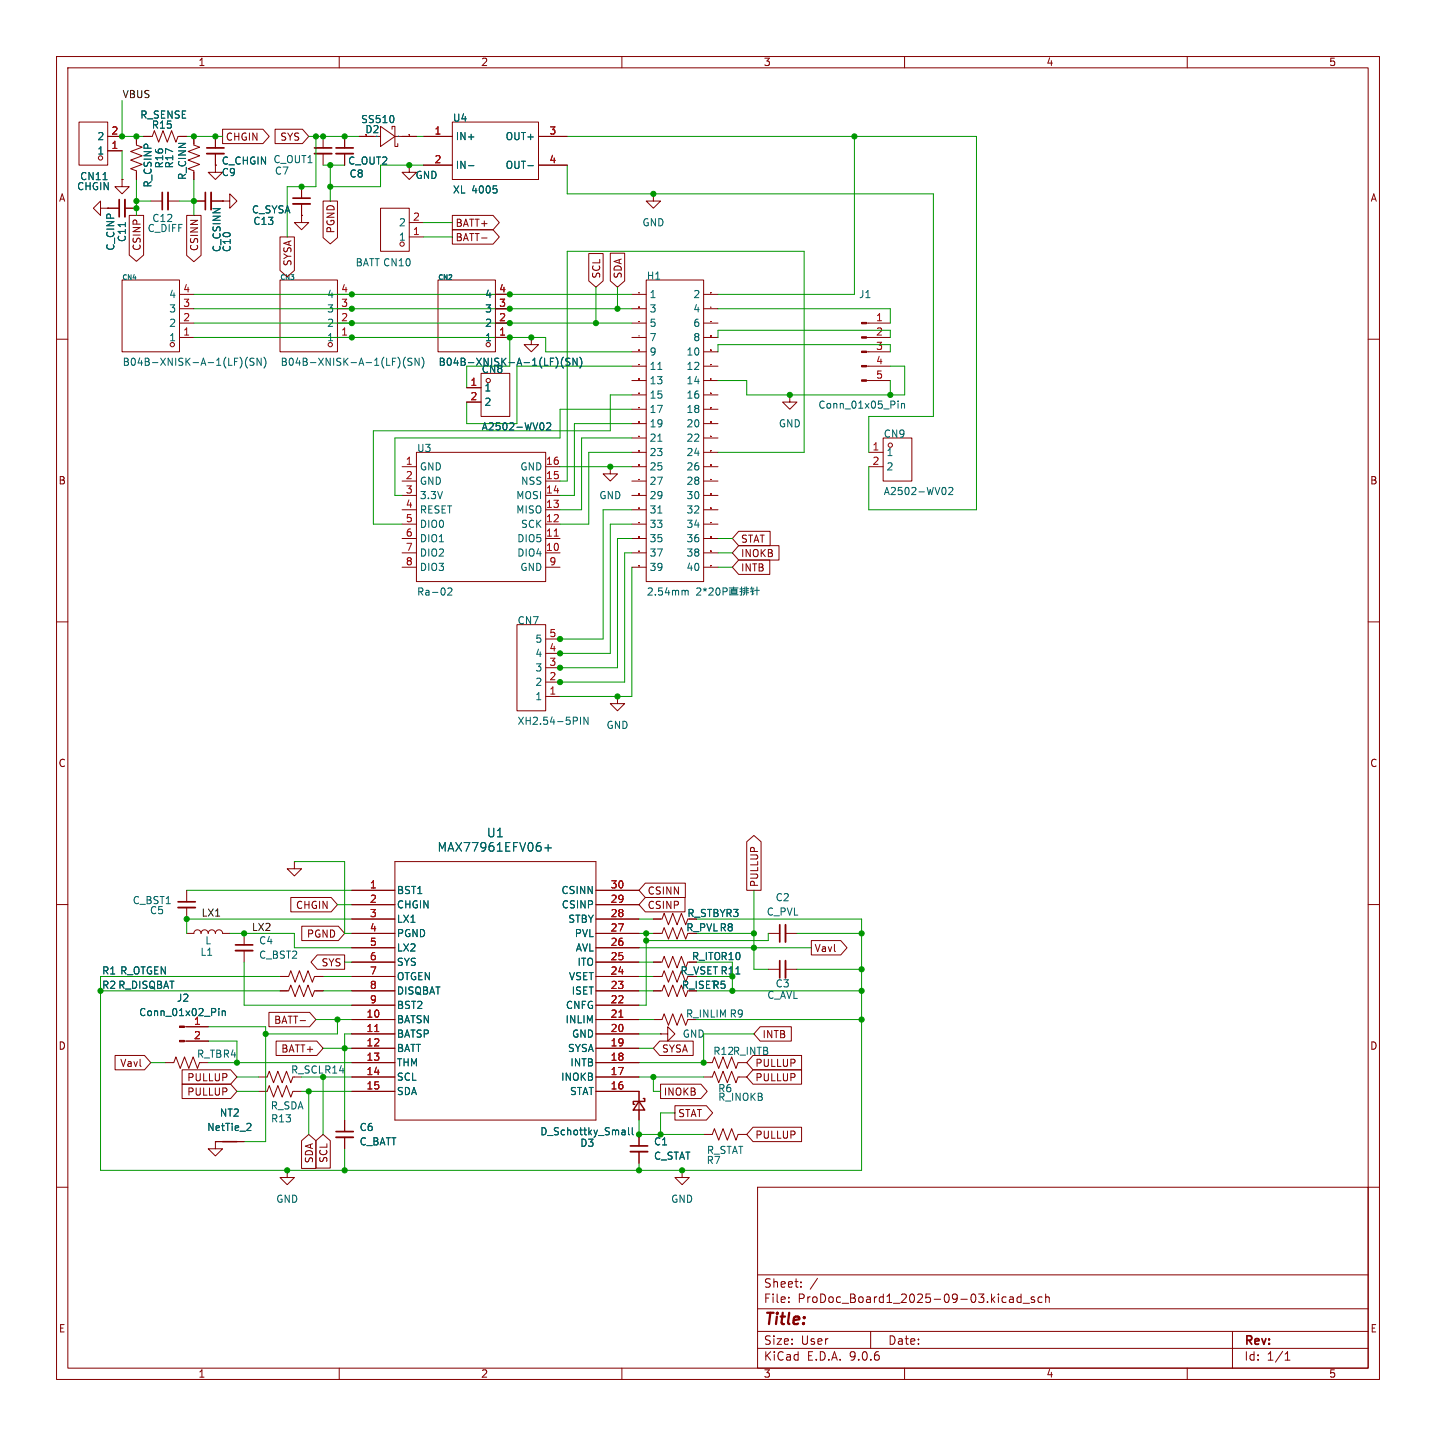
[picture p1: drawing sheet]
<svg xmlns="http://www.w3.org/2000/svg" width="254mm" height="254mm" viewBox="0 0 254 254" stroke-linecap="round" stroke-linejoin="round" font-family="sans-serif">
<g fill="none" stroke="#840000" stroke-width=".18">
<path d="M10 10h234v234h-234zM12 12h230v230h-230zM60 10v2M110 10v2M160 10v2M210 10v2M14 21.6h5v7.6h-5zM17.8 36.8v-1.2l-1.3 1.2 1.3 1.3v-1.3h1.2M19 36.8h.1M19 36.8h2.1M19 24.1h2.6M19 26.7h2.6"/>
<path d="M21.6 31.8v1.2h1.3l-1.3 1.3-1.3-1.3h1.3M21.6 31.8h.1M22.1 36.8h2M22.9 38.1h2.5v7l-1.3 1.1-1.2-1.1zM24.1 24.1v1.6l1 .3-2 .8 2 .8-2 .7 2 .8-2 .7 1 .4v1.6M25.4 24.1h1.5l.4-1 .8 2 .7-2 .8 2 .8-2 .7 2 .4-1h1.5M26.7 35.6h2M29.7 35.6h2M33 38.1h2.6v7.1l-1.3 1.1-1.3-1.1zM34.3 24.1v1.6l1 .3-2 .8 2 .8-2 .7 2 .8-2 .7 1 .4v1.6M34.3 35.6h2M37.3 35.6h2.1"/>
<path d="M38.1 29.2v1.3h1.3l-1.3 1.3-1.3-1.3h1.3M38.1 29.2h.1M38.1 24.1v2.1M38.1 27.2v2M39.4 35.6h1.2v-1.3l1.3 1.3-1.3 1.2v-1.2M39.4 35.6h.1M39.4 22.9h7.1l1.1 1.2-1.1 1.3h-7.1zM48.7 22.9h4.8l1.1 1.2-1.1 1.3h-4.8zM53.3 38.1v1.3h1.3l-1.3 1.2-1.2-1.2h1.2M53.3 38.1h.1M53.3 33v2.1M53.3 36.1v2"/>
<path d="M57.1 35.6h2.6v6.4l-1.3 1.1-1.3-1.1zM57.1 24.1v2.1M57.1 27.2v2M61 24.1v2.1M61 27.2v2M63.5 24.1h2.5M67.3 36.8h5.1v7.7h-5.1zM67.3 22.4l2.5 1.7-2.5 1.8zM69.3 22.9v-.5h.5v3.5h.6v-.5M69.8 24.1h3.9M72.4 29.2v1.3h1.3l-1.3 1.3-1.3-1.3h1.3M72.4 29.2h.1"/>
<path d="M72.4 39.4h2.5M74.9 24.1h5.1M74.9 29.2h5.1M80 21.6h15.2v10.2h-15.2zM80 38.1h7.2l1.1 1.3-1.1 1.2h-7.2zM95.2 24.1h5.1M95.2 29.2h5.1M115.6 34.3v1.3h1.2l-1.2 1.2-1.3-1.2h1.3M115.6 34.3h.1M21.6 49.5h10.1v12.7h-10.1zM31.7 59.7h2.6M31.7 57.2h2.6"/>
<path d="M31.7 54.6h2.6M31.7 52.1h2.6M49.5 41.9h2.6v5.9l-1.3 1.2-1.3-1.2zM49.5 49.5h10.2v12.7h-10.2zM59.7 59.7h2.5M59.7 57.2h2.5M59.7 54.6h2.5M59.7 52.1h2.5M72.4 41.9h2.5M77.5 49.5h10.1v12.7h-10.1zM80 40.6h7.2l1.1 1.3-1.1 1.3h-7.2zM85.2 42.1h1"/>
<path d="M87.6 59.7h2.6M87.6 57.2h2.6M87.6 54.6h2.6M87.6 52.1h2.6M94 59.7v1.3h1.2l-1.2 1.2-1.3-1.2h1.3M94 59.7h.1M104.1 44.8h2.6v4.9l-1.3 1.1-1.3-1.1zM107.9 44.8h2.6v4.9l-1.3 1.1-1.3-1.1zM111.8 59.7h2.5M111.8 57.2h2.5M111.8 54.6h2.5M111.8 52.1h2.5"/>
<path d="M114.3 49.5h10.2v53.4h-10.2zM124.5 59.7h2.5M124.5 57.2h2.5M124.5 54.6h2.5M124.5 52.1h2.5M153.3 59.7h4.2M153.3 57.2h4.2M10 60h2M82.5 68.6h2.6M82.5 71.1h2.6M85.1 66h5.1v7.7h-5.1zM111.8 62.2h2.5"/>
<path d="M111.8 64.8h2.5M111.8 67.3h2.5M111.8 69.9h2.5M111.8 72.4h2.5M111.8 74.9h2.5M111.8 77.5h2.5M124.5 62.2h2.5M124.5 64.8h2.5M124.5 67.3h2.5M124.5 69.9h2.5M124.5 72.4h2.5M124.5 74.9h2.5"/>
<path d="M124.5 77.5h2.5M139.7 69.9v1.2h1.3l-1.3 1.3-1.3-1.3h1.3M139.7 69.9h.1M153.3 62.2h4.2M153.3 64.8h4.2M153.3 67.3h4.2M156.2 77.5h5.1v7.6h-5.1zM242 60h2M71.1 82.6h2.6M71.1 85.1h2.6M71.1 87.6h2.6M71.1 90.2h2.6"/>
<path d="M71.1 92.7h2.6M71.1 95.3h2.6M71.1 97.8h2.6M73.7 80h22.8v22.9h-22.8zM96.5 82.6h2.6M96.5 85.1h2.6M96.5 87.6h2.6M96.5 90.2h2.6M96.5 92.7h2.6M96.5 95.3h2.6M96.5 97.8h2.6M107.9 82.6v1.2h1.3l-1.3 1.3-1.2-1.3h1.2"/>
<path d="M107.9 82.6h.1M111.8 82.6h2.5M111.8 85.1h2.5M111.8 87.6h2.5M111.8 90.2h2.5M111.8 92.7h2.5M111.8 95.3h2.5M111.8 97.8h2.5M111.8 80h2.5M124.5 82.6h2.5M124.5 85.1h2.5M124.5 87.6h2.5"/>
<path d="M124.5 90.2h2.5M124.5 92.7h2.5M124.5 95.3h2.5M124.5 97.8h2.5M124.5 80h2.5M130.7 94h5.5v2.5h-5.5l-1.2-1.2zM130.7 99.1h5.5v2.5h-5.5l-1.2-1.3zM130.7 96.5h7.1v2.6h-7.1l-1.2-1.3zM153.7 82.6h2.5M153.7 80h2.5M10 110h2M71.1 100.3h2.6"/>
<path d="M91.4 110.5h5.1v15.2h-5.1zM96.5 118.1h2.6M96.5 115.6h2.6M96.5 113h2.6M96.5 100.3h2.6M111.8 100.3h2.5M124.5 100.3h2.5M242 110h2M96.5 123.2h2.6M96.5 120.7h2.6M109.2 123.2v1.3h1.3l-1.3 1.2-1.3-1.2h1.3M109.2 123.2h.1"/>
<path d="M10 160h2M33 157.5v2M51.4 158.7h7.2l1.1 1.3-1.1 1.3h-7.2zM52.1 152.4v1.3h1.2l-1.2 1.2-1.3-1.2h1.3M52.1 152.4h.1M62.2 157.5h7.6M69.8 152.4h35.6v45.7h-35.6zM105.4 157.5h7.6M114.1 156.2h7.1v2.6h-7.1l-1.1-1.3zM114.1 158.7h7.1v2.6h-7.1l-1.1-1.3zM132.1 148.9l1.2-1.1 1.3 1.1v8.6h-2.5zM242 160h2"/>
<path d="M33 165.1h1.3a.64 .64 0 0 1 .6-.6 .64 .64 0 0 1 .7 .6 .64 .64 0 0 1 .6-.6 .64 .64 0 0 1 .6 .6 .64 .64 0 0 1 .7-.6 .64 .64 0 0 1 .6 .6 .64 .64 0 0 1 .6-.6 .64 .64 0 0 1 .7 .6h1.2M33 160.5v2.1M43.2 165.1v2M43.2 168.1v2.1M47.6 179.1h7.2l1.1 1.2-1.1 1.3h-7.2zM49.5 172.7h1.6l.3-1 .8 2 .8-2 .7 2 .8-2 .7 2 .4-1h1.5M49.5 175.3h1.6l.3-1.1 .8 2.1 .8-2.1 .7 2.1 .8-2.1 .7 2.1 .4-1h1.5M53.4 163.8h6.4l1.2 1.3-1.2 1.3h-6.4zM56.1 168.9h4.9v2.6h-4.9l-1.1-1.3zM62.2 172.7h7.6M62.2 165.1h7.6M62.2 160h7.6"/>
<path d="M62.2 162.6h7.6M62.2 167.6h7.6M62.2 170.2h7.6M62.2 175.3h7.6M62.2 177.8h7.6M105.4 172.7h7.6M105.4 165.1h7.6M105.4 160h7.6M105.4 162.6h7.6M105.4 167.6h7.6M105.4 170.2h7.6M105.4 175.3h7.6"/>
<path d="M105.4 177.8h7.6M115.6 172.7h1.5l.4-1 .7 2 .8-2 .8 2 .7-2 .8 2 .4-1M115.6 175.3h1.5l.4-1.1 .7 2.1 .8-2.1 .8 2.1 .7-2.1 .8 2.1 .4-1M115.6 170.2h1.5l.4-1 .7 2 .8-2 .8 2 .7-2 .8 2 .4-1h.2M115.6 162.6h1.5l.4-1.1 .7 2.1 .8-2.1 .8 2.1 .7-2.1 .8 2.1 .4-1M115.6 165.1h1.5l.4-1 .7 2 .8-2 .8 2 .7-2 .8 2 .4-1M135.9 165.1h2M135.9 171.5h2M138.9 165.1h2.1M138.9 171.5h2.1M143.5 166.4h5.2l1.1 1.2-1.1 1.3h-5.2zM20.4 186.7h5.2l1.1 1.3-1.1 1.2h-5.2z"/>
<path d="M29.2 188h1.5l.4-1.1 .8 2.1 .7-2.1 .8 2.1 .8-2.1 .7 2.1 .4-1M32.2 189.2h8.6l1.1 1.3-1.1 1.3h-8.6zM32.2 191.8h8.6l1.1 1.2-1.1 1.3h-8.6zM32.6 181.6h4.2M32.6 184.2h4.2M45.7 190.5h1.5l.4-1 .8 2 .7-2 .8 2 .8-2 .7 2 .4-1M45.7 193h1.5l.4-1 .8 2.1 .7-2.1 .8 2.1 .8-2.1 .7 2.1 .4-1.1h1.5M48.8 184.1h7.2l1.1 1.3-1.1 1.3h-7.2zM53.1 180.5h.9M61 198.1v2.1M62.2 190.5h7.6M62.2 180.3h7.6"/>
<path d="M62.2 182.9h7.6M62.2 185.4h7.6M62.2 188h7.6M62.2 193h7.6M105.4 193h7.6v5.1M105.4 190.5h7.6M105.4 180.3h7.6M105.4 182.9h7.6M105.4 185.4h7.6M105.4 188h7.6M115.6 180.3h1.5l.4-1 .7 2.1 .8-2.1 .8 2.1 .7-2.1 .8 2.1 .4-1.1M116.7 184.1h5.9v2.6h-5.9l-1.1-1.3z"/>
<path d="M116.8 182.9h1.3v-1.3l1.3 1.3-1.3 1.3v-1.3M116.8 182.9h.1M116.8 191.8h7.2l1.1 1.2-1.1 1.3h-7.2zM119.4 195.6h5.5l1.2 1.3-1.2 1.2h-5.5zM124.5 190.5h1.5l.4-1 .7 2 .8-2 .8 2 .7-2 .8 2 .4-1h1.5M124.5 188h1.5l.4-1.1 .7 2.1 .8-2.1 .8 2.1 .7-2.1 .8 2.1 .4-1h1.5M133.2 199.4h8.6v2.5h-8.6l-1.1-1.2zM133.2 189.2h8.6v2.6h-8.6l-1.1-1.3zM133.2 186.7h8.6v2.5h-8.6l-1.1-1.2zM134.5 181.6h5.5v2.6h-5.5l-1.2-1.3zM10 210h2M38.1 201.9v1.3h1.3l-1.3 1.3-1.3-1.3h1.3"/>
<path d="M38.1 201.9h.1M38.1 201.9h5.1M50.8 207v1.3h1.3l-1.3 1.3-1.3-1.3h1.3M50.8 207h.1M53.3 201.8l1.3-1.1 1.3 1.1v4.9h-2.6zM55.9 201.8l1.2-1.1 1.3 1.1v4.8h-2.5zM61 201.2v2M113 200.7v2M113 203.7v2M120.6 207v1.3h1.3l-1.3 1.3-1.2-1.3h1.2M120.6 207h.1M124.5 200.7h1.5l.4-1.1 .7 2.1 .8-2.1 .8 2.1 .7-2.1 .8 2.1 .4-1h1.5"/>
<path d="M134 210h108v32h-108zM242 210h2M134 238.5h108M134 235.5h108M134 231.5h108M134 225.5h108M139.5 230.2v.2M139.5 229.5v.1M141.7 227.5v.2M141.7 226.8v.1M144.6 226.1l-1.3 1.9M154 235.5v3"/>
<path d="M178.6 229.5h.6v.9M179.2 229.7l-.5 .1a.29 .29 0 0 0-.2 .3 .29 .29 0 0 0 .2 .3l.5-.1M180.6 229.5l-.4-.1-.3 .3v.4l.1 .2h.6M180.6 228.9v1.5M181 230.5h1.1M183 229.5l-.4-.1-.2 .2 .1 .2 .5 .2v.3h-.6M184.3 229.5l-.4-.1-.3 .3v.4l.1 .2h.6M185 229.5l.2-.1 .3 .1 .1 .9M185 228.9v1.5M218 235.5v6.5M227.3 239.5l.4-.4v1.5M60 242v2"/>
<path d="M110 242v2M160 242v2M210 242v2M227.3 240.6h.9"/>
<circle cx="17.8" cy="27.9" r=".38"/>
<circle cx="71.1" cy="43.2" r=".38"/>
<circle cx="30.5" cy="61" r=".38"/>
<circle cx="58.4" cy="61" r=".38"/>
<circle cx="86.4" cy="67.3" r=".38"/>
<circle cx="86.4" cy="61" r=".38"/>
<circle cx="157.5" cy="78.7" r=".38"/>
</g>
<g fill="none" stroke="#006464" stroke-width=".18">
<path d="M18.2 31.8h.8M22.2 39.4v.7M69.6 20.7v.8M70.5 24.1h.1M82.9 29.3h.9M87.9 33.5v.5M93.4 29.3h.9M42.5 63.2a1.49 1.49 0 0 1 0 1.8M43.8 63.2a1.46 1.46 0 0 0 0 1.9M44.9 63.4h-.5l-.1 .1v.3l.5 .3 .1 .3-.2 .2h-.5M46.2 63.4v1.2l-.7-1.2v1.2M46.7 63.2a1.46 1.46 0 0 1 0 1.9"/>
<path d="M70.4 63.2a1.49 1.49 0 0 1 0 1.8M71.7 63.2a1.46 1.46 0 0 0 0 1.9M72.9 63.4h-.5l-.2 .1v.3l.5 .3 .2 .3-.3 .2h-.5M74.1 63.4v1.2l-.7-1.2v1.2M74.6 63.2a1.46 1.46 0 0 1 0 1.9M96.1 75v.8M96.7 74.9l.5-.1 .2 .3-.8 1h.8M98.4 63.2a1.49 1.49 0 0 1 0 1.8M99.7 63.2a1.46 1.46 0 0 0 0 1.9M100.8 63.4h-.5l-.2 .1v.3l.6 .3 .1 .3-.2 .2h-.5M102.1 63.4v1.2l-.8-1.2v1.2M102.6 63.2a1.46 1.46 0 0 1 0 1.9"/>
<path d="M116.4 65.3h.7M116.4 78h.7M158.8 70.9v.2M158.8 71.4v.8M159.5 71.4v.8M159.5 71.5l.1-.1h.3l.1 .8M116.4 90.7h.7M167.3 86.5v.7M167.8 86.3l.5-.1 .2 .4-.7 .9h.7M79.2 104.1l.5-.1 .2 .4-.7 .9h.7M121.2 104.6l.2-.2 .3 .1v.8M123.2 104.1l.5-.1 .3 .4-.8 .9h.8"/>
<path d="M124.4 104.2l.3 .1M124.7 104v.3M124.7 104.3l-.2 .2M124.7 104.3l.2 .2M125 104.2l-.3 .1M125.4 104.1l.5-.1 .2 .4-.7 .9h.7M126.8 104.1l.1-.1a.68 .68 0 0 1 .5 .6 .68 .68 0 0 1-.5 .7 .84 .84 0 0 1-.1-1.2zM127.9 104.7l.6-.1 .1-.2v-.3l-.7-.1v1.3M129 104h1.6M129.1 105.2h1.5M129.1 104.3v1M129.4 104.2h.9v.8h-.9z"/>
<path d="M129.4 104.7h.9M129.4 104.5h.9M129.8 103.8l-.1 .4M130.9 104.2h.4M130.9 105.3h.2M131.2 103.8v1.5M131.3 104.5l-.4 .2M131.4 104.8h.4M131.5 104.5h.3M131.5 104.1h.3M131.8 103.8l-.1 1.2-.2 .3M132.1 104.5h.3"/>
<path d="M132.1 104.8h.3M132.1 104.1h.3M132.1 103.8v1.5M132.7 104.7h.6M132.9 104.4h.4M132.9 104.1h.4M133 103.8l-.2 .4M133.1 104.4v.8M133.3 105l-.3 .2M133.5 104.4h.8M133.9 103.8v1.5M102.7 126.9v1.2"/>
<path d="M104 126.9v1.2l-.7-1.2v1.2M96.4 150h1.1M97 149.4v1.2M38.7 178.4v.1M38.7 178.8v.8M39.3 178.8v.8M39.3 178.9l.2-.1 .3 .1 .1 .7M130.2 172.3h.7M44.1 198.7l.3 .2-.1 .3-.7 .8h.8M110.4 199.9l.2 .2v.6M111.2 199.5v1.1l.2 .1M111.8 199.5v1.1l.2 .1"/>
<path d="M110.6 200.7h-.5M110.6 200.2h-.5"/>
</g>
<g fill="none" stroke="#840000" stroke-width=".3">
<path d="M21.1 35.3v3.1M28.7 34v3.1M36.3 34v3.1M36.6 26.2h3M51.8 35.1h3.1M55.6 26.2h3.1M59.4 26.2h3.1M31.5 159.5h3M41.7 167.1h3M137.9 163.6v3M137.9 169.9v3.1M59.4 200.2h3.1"/>
<path d="M111.5 202.7h3.1"/>
</g>
<g fill="none" stroke="#840000" stroke-width=".33">
<path d="M22.1 35.3v3.1M29.7 34v3.1M36.6 27.2h3M37.3 34v3.1M51.8 36.1h3.1M55.6 27.2h3.1M59.4 27.2h3.1M31.5 160.5h3M41.7 168.1h3M138.9 163.6v3M138.9 169.9v3.1M59.4 201.2h3.1"/>
<path d="M111.5 203.7h3.1"/>
</g>
<g fill="none" stroke="#a90000" stroke-width=".18">
<path d="M72.4 23.9h.1M72.4 23.8v.1M72.4 23.8h.1M113 54.3h.1M113 59.4h.1M113 51.8h.1M113 56.9h.1M125.7 51.8h.1M125.7 54.3h.1M125.7 59.4h.1M125.7 56.9h.1M113 77.2h.1"/>
<path d="M113 69.6h.1M113 72.1h.1M113 64.5h.1M113 67h.1M113 74.6v.1M113 61.9v.1M113 79.7h.1M113 74.7h.1M125.7 64.5h.1M125.7 69.6h.1M125.7 77.2h.1M125.7 61.9h.1"/>
<path d="M125.7 72.1h.1M125.7 67h.1M125.7 79.7h.1M125.7 74.6v.1M125.7 61.9v.1M125.8 67h-.1M125.8 79.7h-.1M98 94.8h.8M113 82.3h.1M113 87.4h.1M113 89.9h.1M113 92.4h.1"/>
<path d="M113 95h.1M113 97.5h.1M113 84.8h.1M113 87.3v.1M113 87.3h.1M113.1 84.8h-.1M125.7 82.3h.1M125.7 87.3h.1M125.7 89.9h.1M125.7 92.4h.1M125.7 95h.1M125.7 97.5h.1"/>
<path d="M125.7 87.4h.1M125.7 84.8h.1M125.7 87.3v.1M113 100h.1M113 100v.1M113 100.1h.1M125.7 100.1h.1M125.7 100v.1M125.7 100h.1M109.5 179.9h.7M66.3 182.5h.7"/>
</g>
<path d="M113 194.8l1 1.5h-2zM113.8 194.3h.2v.5h-2v.5h.3M39.4 201.9h2.5" fill="none" stroke="#840000" stroke-width=".25"/>
<g fill="#840000" stroke="#840000" stroke-width=".18">
<path d="M31.7 181.5h.9v.2h-.9z"/>
<path d="M31.7 184h.9v.3h-.9z"/>
<path d="M152.4 57h.9v.3h-.9z"/>
<path d="M152.4 59.6h.9v.2h-.9z"/>
<path d="M152.4 62.1h.9v.3h-.9z"/>
<path d="M152.4 64.6h.9v.3h-.9z"/>
<path d="M152.4 67.2h.9v.2h-.9z"/>
</g>
<g fill="none" stroke="#009600" stroke-width=".18">
<path d="M21.6 17.8v6.3h3.8M21.6 26.7v5.1M24.1 35.6h2.6M24.1 31.8v6.3M31.7 35.6h2.6M33 24.1h6.4M34.3 31.8v6.3M54.6 24.1h8.9M55.9 24.1v8.9h-5.1v8.9M57.1 29.2h3.9M58.4 29.2v6.4M73.7 24.1h1.2"/>
<path d="M74.9 29.2h-7.6v3.8h-8.9M74.9 39.4h5.1M100.3 24.1h72.4v66.1h-19v-7.6M100.3 29.2v5.1h64.8v39.4h-11.4v6.3M151.1 24.1v28h-24.1M34.3 54.6h77.5M34.3 52.1h77.5M34.3 59.7h62.2v2.5h15.3M34.3 57.2h77.5M74.9 41.9h5.1M90.2 59.7v5.1h-7.7v3.8M105.4 50.8v6.4"/>
<path d="M109.2 50.8v3.8M127 59.7v-1.3h30.5v1.3M127 54.6h30.5v2.6M111.8 69.9h-3.9v6.3h-41.9v16.5h5.1M111.8 77.5h-8.9v12.7h-3.8M111.8 72.4h-12.7v5.1h-29.3v10.1h1.3M111.8 74.9h-10.2v12.7h-2.5M111.8 64.8h-20.4v10.1h-8.9v-3.8M127 62.2v-1.2h30.5v1.2M157.5 67.3v2.6M157.5 64.8h2.5v5.1h-27.9v-2.6h-5.1M99.1 82.6h12.7"/>
<path d="M111.8 92.7h-3.9v22.9h-8.9M111.8 95.3h-2.6v22.8h-10.2M111.8 97.8h-1.3v22.9h-11.5M111.8 80h-7.7v12.7h-5M111.8 90.2h-5.1v22.8h-7.7M127 95.3h2.5M127 80h15.2v-35.5h-41.9v40.6h-1.2M127 97.8h2.5M111.8 100.3v22.9h-12.7M127 100.3h2.5M33 157.5h29.2M52.1 152.4h8.9v12.7h1.2"/>
<path d="M133.3 157.5v14h2.6M17.8 175.3h31.7M40.6 165.1h11.5v2.5h10.1M43.2 170.2v7.6h19M57.1 172.7h5.1M57.1 175.3h5.1M59.7 160h2.5M61 170.2h1.2M62.2 162.6h-29.2v2.5M113 165.1h2.6M113 162.6h2.6M113 172.7h2.6"/>
<path d="M113 175.3h2.6M113 170.2h2.6M113 167.6h30.5M114.3 165.1v12.7h-1.3M123.2 165.1h10.1M123.2 162.6h29.2v44.4h-134.6v-34.3h31.7M123.2 172.7h6.3M123.2 175.3h29.2M123.2 170.2h6.3v5.1M135.9 165.1v1.3h-21.6M141 165.1h11.4M141 171.5h11.4"/>
<path d="M26.7 188h2.5M36.8 188h25.4M36.8 181.6h10.2v20.3h-3.8M36.8 184.2h5.1v3.8M41.9 190.5h3.8M41.9 193h3.8M53.3 190.5h8.9M53.3 193h8.9M54.6 193v7.7M55.9 180.3h6.3M57.1 185.4h5.1M57.1 190.5v10.2"/>
<path d="M59.7 180.3v2.6h-12.7M62.2 182.9h-1.2v15.2M113 190.5h11.5M113 198.1v2.6h11.5M113 180.3h2.6M113 182.9h3.8M113 185.4h2.6M115.6 190.5v2.5h1.2M119.4 196.9h-2.6v3.8M123.2 180.3h29.2M133.3 182.9h-8.8v5.1h-11.5M61 203.2v3.8"/>
<path d="M113 205.7v1.3"/>
</g>
<g fill="#009600" stroke="#009600" stroke-width=".18">
<circle cx="129.5" cy="175.3" r=".46"/>
<circle cx="152.4" cy="175.3" r=".46"/>
<circle cx="152.4" cy="180.3" r=".46"/>
<circle cx="152.4" cy="171.5" r=".46"/>
<circle cx="152.4" cy="165.1" r=".46"/>
<circle cx="17.8" cy="175.3" r=".46"/>
<circle cx="41.9" cy="188" r=".46"/>
<circle cx="120.6" cy="207" r=".46"/>
<circle cx="116.8" cy="200.7" r=".46"/>
<circle cx="124.5" cy="188" r=".46"/>
<circle cx="115.6" cy="190.5" r=".46"/>
<circle cx="114.3" cy="165.1" r=".46"/>
<circle cx="114.3" cy="166.4" r=".46"/>
<circle cx="113" cy="200.7" r=".46"/>
<circle cx="61" cy="207" r=".46"/>
<circle cx="113" cy="207" r=".46"/>
<circle cx="33" cy="162.6" r=".46"/>
<circle cx="43.2" cy="165.1" r=".46"/>
<circle cx="59.7" cy="180.3" r=".46"/>
<circle cx="61" cy="185.4" r=".46"/>
<circle cx="133.3" cy="165.1" r=".46"/>
<circle cx="133.3" cy="167.6" r=".46"/>
<circle cx="50.8" cy="207" r=".46"/>
<circle cx="54.6" cy="193" r=".46"/>
<circle cx="47" cy="182.9" r=".46"/>
<circle cx="57.1" cy="190.5" r=".46"/>
<circle cx="24.1" cy="24.1" r=".46"/>
<circle cx="21.6" cy="24.1" r=".46"/>
<circle cx="34.3" cy="24.1" r=".46"/>
<circle cx="34.3" cy="35.6" r=".46"/>
<circle cx="24.1" cy="36.8" r=".46"/>
<circle cx="24.1" cy="35.6" r=".46"/>
<circle cx="99.1" cy="118.1" r=".46"/>
<circle cx="99.1" cy="120.7" r=".46"/>
<circle cx="99.1" cy="115.6" r=".46"/>
<circle cx="109.2" cy="123.2" r=".46"/>
<circle cx="99.1" cy="113" r=".46"/>
<circle cx="107.9" cy="82.6" r=".46"/>
<circle cx="139.7" cy="69.9" r=".46"/>
<circle cx="157.5" cy="69.9" r=".46"/>
<circle cx="94" cy="59.7" r=".46"/>
<circle cx="90.2" cy="57.2" r=".46"/>
<circle cx="72.4" cy="29.2" r=".46"/>
<circle cx="90.2" cy="59.7" r=".46"/>
<circle cx="90.2" cy="54.6" r=".46"/>
<circle cx="90.2" cy="52.1" r=".46"/>
<circle cx="151.1" cy="24.1" r=".46"/>
<circle cx="115.6" cy="34.3" r=".46"/>
<circle cx="109.2" cy="54.6" r=".46"/>
<circle cx="105.4" cy="57.2" r=".46"/>
<circle cx="57.1" cy="24.1" r=".46"/>
<circle cx="55.9" cy="24.1" r=".46"/>
<circle cx="61" cy="24.1" r=".46"/>
<circle cx="58.4" cy="29.2" r=".46"/>
<circle cx="53.3" cy="33" r=".46"/>
<circle cx="58.4" cy="33" r=".46"/>
<circle cx="62.2" cy="59.7" r=".46"/>
<circle cx="62.2" cy="54.6" r=".46"/>
<circle cx="62.2" cy="57.2" r=".46"/>
<circle cx="62.2" cy="52.1" r=".46"/>
<circle cx="38.1" cy="24.1" r=".46"/>
</g>
<text font-size="2.8" fill="#840000" x="135" y="234.9">Title:</text>
<g font-size="2.1" fill="#006464">
<text x="86" y="148.3">U1</text>
<text x="77.3" y="150.9">MAX77961EFV06+</text>
</g>
<g font-size="2.1" fill="#840000">
<text x="135" y="228">Sheet:</text>
<text x="135" y="230.7">File:</text>
<text x="141.1" y="230.7">ProDoc_Board1_2025-09-03.kicad_sch</text>
<text x="135" y="238.1">Size:</text>
<text x="141.7" y="238.1">User</text>
<text x="157" y="238.1">Date:</text>
<text x="220" y="238.3">Rev:</text>
<text x="135" y="240.9">KiCad</text>
<text x="142.7" y="240.9">E.D.A.</text>
<text x="150.3" y="240.9">9.0.6</text>
<text x="220" y="240.9">Id:</text>
<text x="224.1" y="240.9">1/1</text>
</g>
<g font-size="1.8" fill="#840000">
<text x="35" y="11.9">1</text>
<text x="85" y="11.9">2</text>
<text x="135" y="11.9">3</text>
<text x="185" y="11.9">4</text>
<text x="235" y="11.9">5</text>
<text x="39.8" y="25.1">CHGIN</text>
<text x="49.5" y="25.1">SYS</text>
<text x="10.3" y="35.9">A</text>
<text x="242.3" y="35.9">A</text>
<text x="59.4" y="41.4" transform="rotate(-90 59.4 41.4)">PGND</text>
<text x="80.5" y="40.3">BATT+</text>
<text x="25.1" y="44.5" transform="rotate(-90 25.1 44.5)">CSINP</text>
<text x="35.2" y="44.5" transform="rotate(-90 35.2 44.5)">CSINN</text>
<text x="51.8" y="47.2" transform="rotate(-90 51.8 47.2)">SYSA</text>
<text x="80.5" y="42.9">BATT-</text>
<text x="106.4" y="49.4" transform="rotate(-90 106.4 49.4)">SCL</text>
<text x="110.2" y="49.4" transform="rotate(-90 110.2 49.4)">SDA</text>
<text x="10.3" y="85.9">B</text>
<text x="242.3" y="85.9">B</text>
<text x="131" y="96.2">STAT</text>
<text x="131" y="101.3">INTB</text>
<text x="131" y="98.7">INOKB</text>
<text x="10.3" y="135.9">C</text>
<text x="242.3" y="135.9">C</text>
<text x="52.3" y="161">CHGIN</text>
<text x="114.5" y="158.4">CSINN</text>
<text x="114.5" y="161">CSINP</text>
<text x="134.3" y="157" transform="rotate(-90 134.3 157)">PULLUP</text>
<text x="54.2" y="166.1">PGND</text>
<text x="121.3" y="164.9">R_PVLR8</text>
<text x="121.5" y="162.4">R_STBYR3</text>
<text x="56.8" y="171.1">SYS</text>
<text x="122.3" y="170">R_ITOR10</text>
<text x="144" y="168.6">Vavl</text>
<text x="120.5" y="175.1">R_ISETR5</text>
<text x="10.3" y="185.9">D</text>
<text x="48.4" y="181.3">BATT-</text>
<text x="134.8" y="183.8">INTB</text>
<text x="242.3" y="185.9">D</text>
<text x="21.2" y="188.9">Vavl</text>
<text x="33" y="191.5">PULLUP</text>
<text x="49.7" y="186.4">BATT+</text>
<text x="117" y="186.4">SYSA</text>
<text x="133.5" y="191.5">PULLUP</text>
<text x="133.5" y="188.9">PULLUP</text>
<text x="33" y="194">PULLUP</text>
<text x="117.3" y="194">INOKB</text>
<text x="119.9" y="197.8">STAT</text>
<text x="133.5" y="201.6">PULLUP</text>
<text x="55.6" y="205.9" transform="rotate(-90 55.6 205.9)">SDA</text>
<text x="58.1" y="205.8" transform="rotate(-90 58.1 205.8)">SCL</text>
<text x="10.3" y="235.9">E</text>
<text x="242.3" y="235.9">E</text>
<text x="35" y="243.9">1</text>
<text x="85" y="243.9">2</text>
<text x="135" y="243.9">3</text>
<text x="185" y="243.9">4</text>
<text x="235" y="243.9">5</text>
</g>
<g font-size="1.8" fill="#0f0f0f">
<text x="21.6" y="17.4">VBUS</text>
<text x="35.6" y="162.2">LX1</text>
<text x="44.4" y="164.8">LX2</text>
</g>
<g font-size="1.8" fill="#a90000">
<text x="19.6" y="23.9">2</text>
<text x="64.5" y="23.8">D2</text>
<text x="76.8" y="23.9">1</text>
<text x="97.1" y="23.9">3</text>
<text x="19.6" y="26.4">1</text>
<text x="76.8" y="29">2</text>
<text x="97.1" y="29">4</text>
<text x="73" y="41.7">1</text>
<text x="73" y="39.1">2</text>
<text x="32.3" y="51.8">4</text>
<text x="60.3" y="51.8">4</text>
<text x="88.2" y="51.8">4</text>
<text x="32.3" y="59.4">1</text>
<text x="32.3" y="56.9">2</text>
<text x="32.3" y="54.4">3</text>
<text x="60.3" y="59.4">1</text>
<text x="60.3" y="56.9">2</text>
<text x="60.3" y="54.4">3</text>
<text x="88.2" y="59.4">1</text>
<text x="88.2" y="56.9">2</text>
<text x="88.2" y="54.4">3</text>
<text x="154.9" y="56.9">1</text>
<text x="154.9" y="59.4">2</text>
<text x="154.9" y="62">3</text>
<text x="154.9" y="64.5">4</text>
<text x="83.1" y="68.3">1</text>
<text x="83.1" y="70.9">2</text>
<text x="154.9" y="67.1">5</text>
<text x="71.7" y="82.3">1</text>
<text x="96.5" y="82.3">16</text>
<text x="154.2" y="79.8">1</text>
<text x="154.2" y="82.3">2</text>
<text x="71.7" y="84.8">2</text>
<text x="71.7" y="87.4">3</text>
<text x="71.7" y="89.9">4</text>
<text x="96.5" y="84.8">15</text>
<text x="96.5" y="87.4">14</text>
<text x="96.5" y="89.9">13</text>
<text x="71.7" y="92.5">5</text>
<text x="71.7" y="95">6</text>
<text x="96.5" y="92.5">12</text>
<text x="96.5" y="95">11</text>
<text x="71.7" y="97.5">7</text>
<text x="71.7" y="100.1">8</text>
<text x="96.5" y="97.5">10</text>
<text x="97.1" y="100.1">9</text>
<text x="97.1" y="112.8">5</text>
<text x="97.1" y="117.9">3</text>
<text x="97.1" y="115.3">4</text>
<text x="97.1" y="122.9">1</text>
<text x="97.1" y="120.4">2</text>
<text x="65.3" y="157.2">1</text>
<text x="65.3" y="159.8">2</text>
<text x="107.9" y="157.2">30</text>
<text x="107.9" y="159.8">29</text>
<text x="65.3" y="162.3">3</text>
<text x="65.3" y="164.8">4</text>
<text x="65.3" y="167.4">5</text>
<text x="107.9" y="162.3">28</text>
<text x="107.9" y="164.8">27</text>
<text x="107.9" y="167.4">26</text>
<text x="65.3" y="169.9">6</text>
<text x="65.3" y="172.5">7</text>
<text x="107.9" y="169.9">25</text>
<text x="107.9" y="172.5">24</text>
<text x="65.3" y="175">8</text>
<text x="65.3" y="177.5">9</text>
<text x="107.9" y="175">23</text>
<text x="107.9" y="177.5">22</text>
<text x="34.2" y="181.4">1</text>
<text x="34.2" y="183.9">2</text>
<text x="64.7" y="180.1">10</text>
<text x="64.7" y="182.6">11</text>
<text x="64.7" y="185.2">12</text>
<text x="107.9" y="180.1">21</text>
<text x="107.9" y="182.6">20</text>
<text x="107.9" y="185.2">19</text>
<text x="64.7" y="187.7">13</text>
<text x="64.7" y="190.2">14</text>
<text x="107.9" y="187.7">18</text>
<text x="107.9" y="190.2">17</text>
<text x="64.7" y="192.8">15</text>
<text x="107.9" y="192.8">16</text>
</g>
<g font-size="1.8" fill="#006464">
<text x="24.7" y="21.2">R_SENSE</text>
<text x="26.8" y="23">R15</text>
<text x="63.8" y="22">SS510</text>
<text x="80" y="21.7">U4</text>
<text x="17.1" y="27.5">1</text>
<text x="17.1" y="25">2</text>
<text x="29.1" y="29.9" transform="rotate(-90 29.1 29.9)">R16</text>
<text x="30.8" y="29.9" transform="rotate(-90 30.8 29.9)">R17</text>
<text x="39.1" y="29.3">C_CHGIN C_OUT1</text>
<text x="39.1" y="29.3">C_CHGIN</text>
<text x="61.5" y="29.3">C_OUT2</text>
<text x="80.5" y="25">IN+</text>
<text x="89.3" y="25">OUT+</text>
<text x="13.5" y="33.8">CHGIN</text>
<text x="14.1" y="32.1">CN11</text>
<text x="27" y="33.3" transform="rotate(-90 27 33.3)">R_CSINP</text>
<text x="33.1" y="31.9" transform="rotate(-90 33.1 31.9)">R_CINN</text>
<text x="39.1" y="31.3">C9</text>
<text x="48.5" y="31.1">C7</text>
<text x="61.7" y="31.6">C8</text>
<text x="73.4" y="31.9">GND</text>
<text x="80" y="34.4">XL</text>
<text x="80.5" y="30.1">IN-</text>
<text x="83.4" y="34.4">4005</text>
<text x="89.3" y="30.1">OUT-</text>
<text x="26" y="41.2">C_DIFF</text>
<text x="26.8" y="39.5">C12</text>
<text x="44.5" y="38">C_SYSA</text>
<text x="44.7" y="40">C13</text>
<text x="70.5" y="40.2">2</text>
<text x="113.5" y="40.2">GND</text>
<text x="20.4" y="44.4" transform="rotate(-90 20.4 44.4)">C_CINP</text>
<text x="22.5" y="42.9" transform="rotate(-90 22.5 42.9)">C11</text>
<text x="39.2" y="44.7" transform="rotate(-90 39.2 44.7)">C_CSINN</text>
<text x="41" y="44.7" transform="rotate(-90 41 44.7)">C10</text>
<text x="62.8" y="47.3">BATT CN10</text>
<text x="70.5" y="42.8">1</text>
<text x="29.8" y="52.9">4</text>
<text x="57.8" y="52.9">4</text>
<text x="85.7" y="52.9">4</text>
<text x="114.3" y="49.7">H1</text>
<text x="114.8" y="52.9">1</text>
<text x="122.5" y="52.9">2</text>
<text x="151.8" y="52.9">J1</text>
<text x="29.8" y="58">2</text>
<text x="29.8" y="55.5">3</text>
<text x="57.8" y="58">2</text>
<text x="57.8" y="55.5">3</text>
<text x="85.7" y="58">2</text>
<text x="85.7" y="55.5">3</text>
<text x="114.8" y="55.5">3</text>
<text x="114.8" y="58">5</text>
<text x="122.5" y="55.5">4</text>
<text x="122.5" y="58">6</text>
<text x="21.6" y="64.9">B04B-XNISK-A-1(LF)(SN)</text>
<text x="29.8" y="60.6">1</text>
<text x="49.5" y="64.9">B04B-XNISK-A-1(LF)(SN)</text>
<text x="57.8" y="60.6">1</text>
<text x="77.5" y="64.9">B04B-XNISK-A-1(LF)(SN)</text>
<text x="85.7" y="60.6">1</text>
<text x="114.8" y="60.6">7</text>
<text x="114.8" y="63.1">9</text>
<text x="114.8" y="65.6">11</text>
<text x="121.3" y="63.1">10</text>
<text x="121.3" y="65.6">12</text>
<text x="122.5" y="60.6">8</text>
<text x="85.1" y="66.2">CN8</text>
<text x="85.6" y="69.4">1</text>
<text x="85.6" y="72">2</text>
<text x="114.8" y="68.2">13</text>
<text x="114.8" y="70.7">15</text>
<text x="121.3" y="68.2">14</text>
<text x="121.3" y="70.7">16</text>
<text x="85.1" y="76.3">A2502-WV02</text>
<text x="114.8" y="73.3">17</text>
<text x="114.8" y="75.8">19</text>
<text x="121.3" y="73.3">18</text>
<text x="121.3" y="75.8">20</text>
<text x="137.7" y="75.8">GND</text>
<text x="144.7" y="72.5">Conn_01x05_Pin</text>
<text x="156.2" y="77.6">CN9</text>
<text x="73.7" y="80.1">U3</text>
<text x="74.2" y="83.4">GND</text>
<text x="91.9" y="83.4">GND</text>
<text x="114.8" y="78.3">21</text>
<text x="114.8" y="80.9">23</text>
<text x="114.8" y="83.4">25</text>
<text x="121.3" y="78.3">22</text>
<text x="121.3" y="80.9">24</text>
<text x="121.3" y="83.4">26</text>
<text x="156.7" y="80.9">1</text>
<text x="156.7" y="83.4">2</text>
<text x="74.2" y="86">GND</text>
<text x="74.2" y="88.5">3.3V</text>
<text x="91.2" y="88.5">MOSI</text>
<text x="92.1" y="86">NSS</text>
<text x="105.9" y="88.5">GND</text>
<text x="114.8" y="86">27</text>
<text x="114.8" y="88.5">29</text>
<text x="121.3" y="86">28</text>
<text x="121.3" y="88.5">30</text>
<text x="156.2" y="87.8">A2502-WV02</text>
<text x="74.2" y="91">RESET</text>
<text x="74.2" y="93.6">DIO0</text>
<text x="91.2" y="91">MISO</text>
<text x="92.1" y="93.6">SCK</text>
<text x="114.8" y="91">31</text>
<text x="114.8" y="93.6">33</text>
<text x="121.3" y="91">32</text>
<text x="121.3" y="93.6">34</text>
<text x="74.2" y="96.1">DIO1</text>
<text x="74.2" y="98.7">DIO2</text>
<text x="74.2" y="101.2">DIO3</text>
<text x="91.4" y="96.1">DIO5</text>
<text x="91.4" y="98.7">DIO4</text>
<text x="91.9" y="101.2">GND</text>
<text x="114.8" y="96.1">35</text>
<text x="114.8" y="98.7">37</text>
<text x="114.8" y="101.2">39</text>
<text x="121.3" y="96.1">36</text>
<text x="121.3" y="98.7">38</text>
<text x="121.3" y="101.2">40</text>
<text x="73.7" y="105.5">Ra-02</text>
<text x="114.3" y="105.5">2.54mm</text>
<text x="91.4" y="110.6">CN7</text>
<text x="94.6" y="113.9">5</text>
<text x="94.6" y="119">3</text>
<text x="94.6" y="116.4">4</text>
<text x="94.6" y="124.1">1</text>
<text x="94.6" y="121.5">2</text>
<text x="91.4" y="128.4">XH2.54-5PIN</text>
<text x="107.2" y="129.1">GND</text>
<text x="23.4" y="160.1">C_BST1</text>
<text x="26.4" y="161.9">C5</text>
<text x="70.1" y="158.3">BST1</text>
<text x="70.1" y="160.9">CHGIN</text>
<text x="99.2" y="158.3">CSINN</text>
<text x="99.3" y="160.9">CSINP</text>
<text x="137.1" y="159.6">C2</text>
<text x="36.2" y="167.2">L</text>
<text x="45.7" y="167.2">C4</text>
<text x="70.1" y="163.4">LX1</text>
<text x="70.1" y="166">PGND</text>
<text x="100.4" y="163.4">STBY</text>
<text x="101.6" y="166">PVL</text>
<text x="135.5" y="162.2">C_PVL</text>
<text x="18" y="172.6">R1 R_OTGEN</text>
<text x="35.4" y="169.3">L1</text>
<text x="45.7" y="169.8">C_BST2</text>
<text x="70.1" y="168.5">LX2</text>
<text x="70.1" y="171">SYS</text>
<text x="70.1" y="173.6">OTGEN</text>
<text x="100.5" y="173.6">VSET</text>
<text x="101.7" y="168.5">AVL</text>
<text x="102" y="171">ITO</text>
<text x="18" y="175.1">R2 R_DISQBAT</text>
<text x="24.5" y="179.9">Conn_01x02_Pin</text>
<text x="31.2" y="177.4">J2</text>
<text x="70.1" y="176.1">DISQBAT</text>
<text x="70.1" y="178.7">BST2</text>
<text x="100" y="178.7">CNFG</text>
<text x="101" y="176.1">ISET</text>
<text x="135.6" y="176.9">C_AVL</text>
<text x="137.1" y="174.9">C3</text>
<text x="70.1" y="181.2">BATSN</text>
<text x="70.1" y="183.7">BATSP</text>
<text x="99.9" y="181.2">INLIM</text>
<text x="101.1" y="183.7">GND</text>
<text x="120.7" y="183.7">GND</text>
<text x="121.2" y="180.2">R_INLIM R9</text>
<text x="34.7" y="187.3">R_TBR4</text>
<text x="51.4" y="190.1">R_SCLR14</text>
<text x="70.1" y="186.3">BATT</text>
<text x="70.1" y="188.8">THM</text>
<text x="70.1" y="191.4">SCL</text>
<text x="99.1" y="191.4">INOKB</text>
<text x="100.4" y="186.3">SYSA</text>
<text x="100.8" y="188.8">INTB</text>
<text x="126.1" y="186.8">R12R_INTB</text>
<text x="38.8" y="197.7">NT2</text>
<text x="47.8" y="196.4">R_SDA</text>
<text x="70.1" y="193.9">SDA</text>
<text x="100.7" y="193.9">STAT</text>
<text x="126.9" y="193.4">R6</text>
<text x="126.9" y="194.9">R_INOKB</text>
<text x="36.5" y="200.3">NetTie_2</text>
<text x="47.8" y="198.7">R13</text>
<text x="63.5" y="200.3">C6</text>
<text x="63.5" y="202.8">C_BATT</text>
<text x="95.5" y="201">D_Schottky_Small</text>
<text x="102.5" y="203">D3</text>
<text x="115.6" y="202.8">C1</text>
<text x="115.6" y="205.3">C_STAT</text>
<text x="124.9" y="206.1">R7</text>
<text x="124.9" y="204.3">R_STAT</text>
<text x="48.8" y="213">GND</text>
<text x="118.6" y="213">GND</text>
</g>
<text font-size="1.8" fill="#009600" x="120.3" y="172.6">R_VSETR11</text>
<g font-size="1.2" fill="#006464">
<text x="21.5" y="49.7">CN4</text>
<text x="49.5" y="49.7">CN3</text>
<text x="77.4" y="49.7">CN2</text>
</g>
</svg>
